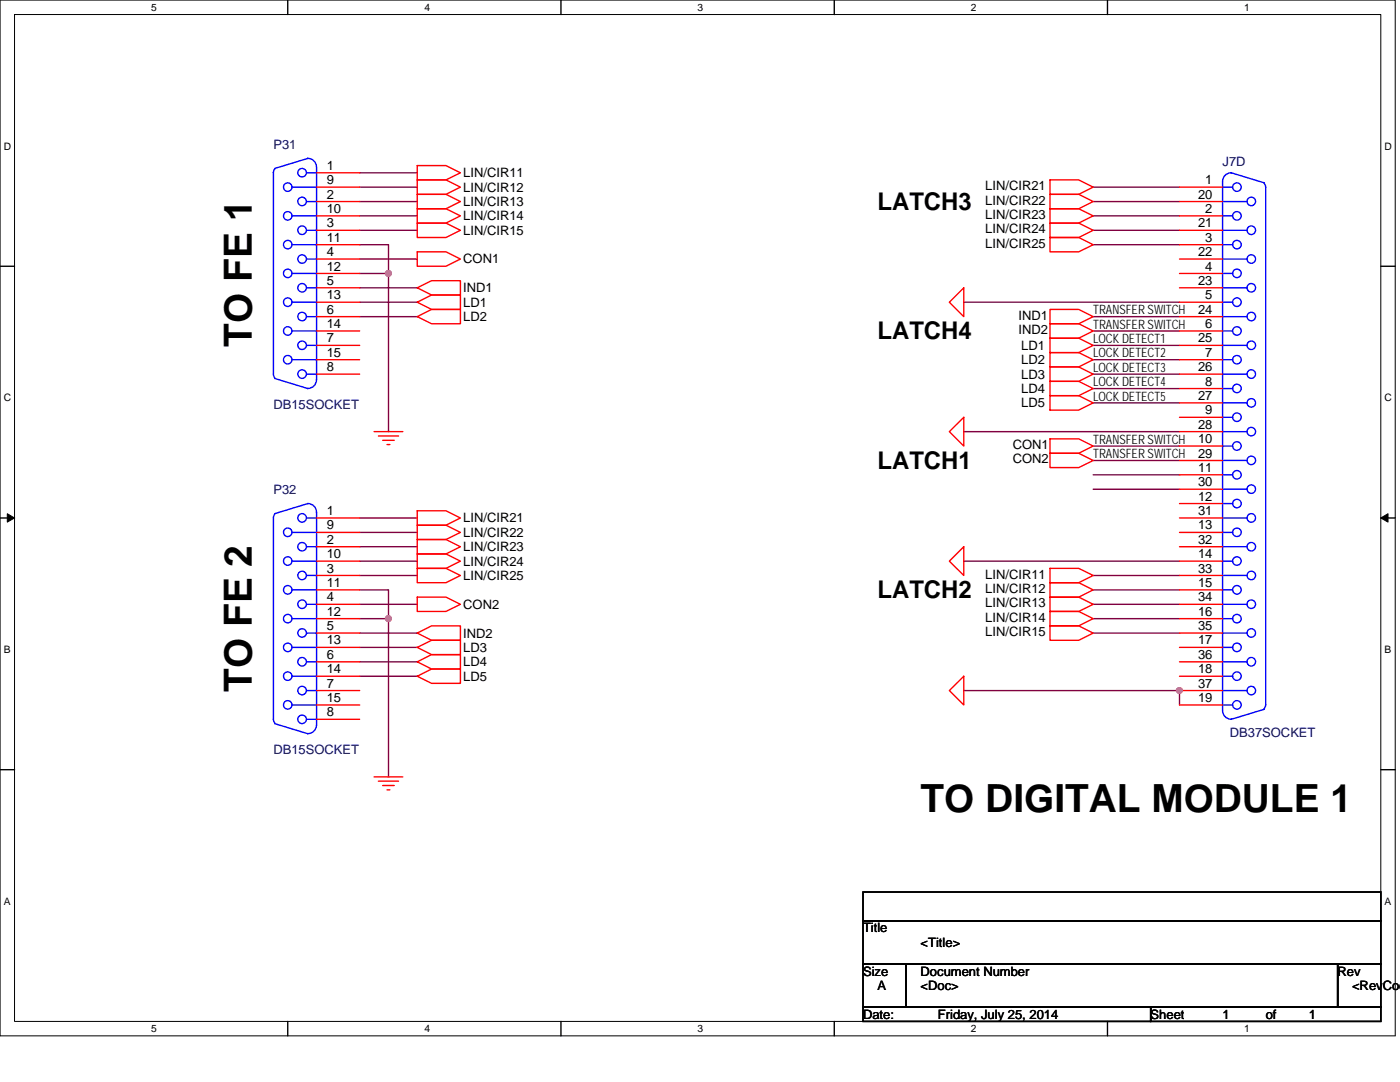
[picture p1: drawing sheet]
<svg xmlns="http://www.w3.org/2000/svg" width="279mm" height="216mm" viewBox="0 0 279 216" stroke-linecap="round" stroke-linejoin="round" font-family="sans-serif">
<path d="M0 0h278.4v206.7h-278.4zM2.9 2.9h272.7v200.9h-272.7z" fill="none" stroke="#000" stroke-width=".2"/>
<g fill="#fff">
<path d="M30.2 .3h1.1v2.3h-1.1z"/>
<path d="M30.2 204.1h1.1v2.3h-1.1z"/>
</g>
<path d="M57.4 0v2.9M57.4 203.8v2.9" fill="none" stroke="#000" stroke-width=".28"/>
<g fill="#fff">
<path d="M84.7 .3h1.1v2.3h-1.1z"/>
<path d="M84.7 204.1h1.1v2.3h-1.1z"/>
</g>
<path d="M112 0v2.9M112 203.8v2.9" fill="none" stroke="#000" stroke-width=".28"/>
<g fill="#fff">
<path d="M139.2 .3h1.2v2.3h-1.2z"/>
<path d="M139.2 204.1h1.2v2.3h-1.2z"/>
</g>
<path d="M166.5 0v2.9M166.5 203.8v2.9" fill="none" stroke="#000" stroke-width=".28"/>
<g fill="#fff">
<path d="M193.8 .3h1.1v2.3h-1.1z"/>
<path d="M193.8 204.1h1.1v2.3h-1.1z"/>
</g>
<path d="M221 0v2.9M221 203.8v2.9" fill="none" stroke="#000" stroke-width=".28"/>
<g fill="#fff">
<path d="M248.3 .3h1.1v2.3h-1.1z"/>
<path d="M248.3 204.1h1.1v2.3h-1.1z"/>
<path d="M.7 28h1.5v2.3h-1.5z"/>
<path d="M276.3 28h1.5v2.3h-1.5z"/>
<path d="M.7 78.2h1.5v2.3h-1.5z"/>
<path d="M276.3 78.2h1.5v2.3h-1.5z"/>
</g>
<path d="M0 53.1h2.9M275.6 53.1h2.8" fill="none" stroke="#000" stroke-width=".28"/>
<g fill="#fff">
<path d="M.7 128.5h1.4v2.2h-1.4z"/>
<path d="M276.3 128.5h1.4v2.2h-1.4z"/>
</g>
<path d="M0 103.4h2.9M275.6 103.4h2.8" fill="none" stroke="#000" stroke-width=".28"/>
<path d="M1.5 102.5l1.4 .9-1.4 .8zM275.6 103.4l1.4-.9v1.7z" fill="#000" stroke="#000" stroke-width=".2"/>
<g fill="#fff">
<path d="M.7 178.7h1.4v2.3h-1.4z"/>
<path d="M276.3 178.7h1.4v2.3h-1.4z"/>
</g>
<path d="M0 153.6h2.9M275.6 153.6h2.8M172.2 178h103.4v5.7h-103.4zM172.2 183.7h103.4v8.6h-103.4zM172.2 192.3h8.6v8.6h-8.6zM180.8 192.3h86.2v8.6h-86.2zM267 192.3h8.6v8.6h-8.6zM172.2 200.9h57.4v2.9h-57.4zM229.6 200.9h46v2.9h-46z" fill="none" stroke="#000" stroke-width=".28"/>
<g fill="none" stroke="#800040" stroke-width=".28">
<path d="M71.8 34.5h11.5M71.8 37.3h11.5M218.2 37.3h17.2M71.8 57.4h11.5M71.8 40.2h11.5M71.8 43.1h11.5M71.8 46h11.5M71.8 48.8h5.7v5.8M71.8 51.7h11.5M71.8 54.6h5.7M77.5 54.6v31.5M218.2 40.2h17.2"/>
<path d="M218.2 43.1h17.2M218.2 46h17.2M218.2 48.8h17.2M71.8 60.3h11.5M71.8 63.2h11.5M192.3 60.3h43.1M218.2 74.7h17.2M218.2 71.8h17.2M218.2 66h17.2M218.2 63.2h17.2M218.2 77.5h17.2M218.2 68.9h17.2"/>
<path d="M192.3 86.1h43.1M218.2 94.7h17.2M218.2 91.9h17.2M218.2 89h17.2M218.2 80.4h17.2M218.2 97.6h17.2M71.8 106.2h11.5M71.8 109.1h11.5M71.8 112h11.5M71.8 114.8h11.5M71.8 103.4h11.5M71.8 117.7h5.7v5.7"/>
<path d="M192.3 112h43.1M218.2 114.8h17.2M218.2 117.7h17.2M71.8 120.6h11.5M71.8 126.3h11.5M71.8 129.2h11.5M71.8 132.1h11.5M71.8 134.9h11.5M71.8 123.4h5.7M77.5 123.4v31.6M192.3 137.8h43.1v2.9M218.2 120.6h17.2"/>
<path d="M218.2 123.4h17.2M218.2 126.3h17.2"/>
</g>
<g fill="#f0f" stroke="#f0f" stroke-width=".28">
<circle cx="235.4" cy="137.8" r=".57"/>
<circle cx="77.5" cy="54.6" r=".57"/>
<circle cx="77.5" cy="123.4" r=".57"/>
</g>
<g fill="none" stroke="#f00" stroke-width=".28">
<path d="M63.2 37.3h8.6M63.2 34.5h8.6M83.3 33h5.7l2.9 1.5-2.9 1.4h-5.7zM83.3 35.9h5.7l2.9 1.4-2.9 1.5h-5.7zM83.3 38.8h5.7l2.9 1.4-2.9 1.5h-5.7zM209.5 35.9h5.8l2.9 1.4-2.9 1.5h-5.8zM209.5 38.8h5.8l2.9 1.4-2.9 1.5h-5.8zM235.4 37.3h8.6M63.2 57.4h8.6M63.2 54.6h8.6M63.2 51.7h8.6M63.2 48.8h8.6"/>
<path d="M63.2 46h8.6M63.2 43.1h8.6M63.2 40.2h8.6M83.3 41.7h5.7l2.9 1.4-2.9 1.4h-5.7zM83.3 44.5h5.7l2.9 1.5-2.9 1.4h-5.7zM83.3 50.2h5.7l2.9 1.5-2.9 1.4h-5.7zM83.3 57.4l2.8-1.4h5.8v2.9h-5.8zM192.3 57.4v5.8l-2.8-2.9zM209.5 41.7h5.8l2.9 1.4-2.9 1.4h-5.8zM209.5 44.5h5.8l2.9 1.5-2.9 1.4h-5.8zM209.5 47.4h5.8l2.9 1.4-2.9 1.4h-5.8zM235.4 57.4h8.6"/>
<path d="M235.4 54.6h8.6M235.4 51.7h8.6M235.4 48.8h8.6M235.4 46h8.6M235.4 43.1h8.6M235.4 40.2h8.6M63.2 74.7h8.6M63.2 71.8h8.6M63.2 68.9h8.6M63.2 66h8.6M63.2 63.2h8.6M63.2 60.3h8.6"/>
<path d="M83.3 60.3l2.8-1.4h5.8v2.8h-5.8zM83.3 63.2l2.8-1.5h5.8v2.9h-5.8zM209.5 76.1h5.8l2.9 1.4-2.9 1.5h-5.8zM209.5 79h5.8l2.9 1.4-2.9 1.4h-5.8zM209.5 70.4h5.8l2.9 1.4-2.9 1.4h-5.8zM209.5 61.7h5.8l2.9 1.5-2.9 1.4h-5.8zM209.5 67.5h5.8l2.9 1.4-2.9 1.5h-5.8zM209.5 73.2h5.8l2.9 1.5-2.9 1.4h-5.8zM209.5 64.6h5.8l2.9 1.4-2.9 1.5h-5.8zM235.4 77.5h8.6M235.4 74.7h8.6M235.4 71.8h8.6"/>
<path d="M235.4 68.9h8.6M235.4 66h8.6M235.4 63.2h8.6M235.4 60.3h8.6M74.7 86.1h5.7M75.5 87h4M76.4 87.9h2.3M77.2 88.7h.6M189.5 86.1l2.8-2.8v5.7zM209.5 87.6h5.8l2.9 1.4-2.9 1.4h-5.8zM209.5 90.4h5.8l2.9 1.5-2.9 1.4h-5.8zM235.4 97.6h8.6"/>
<path d="M235.4 94.7h8.6M235.4 91.9h8.6M235.4 89h8.6M235.4 86.1h8.6M235.4 83.3h8.6M235.4 80.4h8.6M63.2 117.7h8.6M63.2 114.8h8.6M63.2 112h8.6M63.2 109.1h8.6M63.2 106.2h8.6M63.2 103.4h8.6"/>
<path d="M83.3 101.9h5.7l2.9 1.5-2.9 1.4h-5.7zM83.3 104.8h5.7l2.9 1.4-2.9 1.5h-5.7zM83.3 107.7h5.7l2.9 1.4-2.9 1.4h-5.7zM83.3 110.5h5.7l2.9 1.5-2.9 1.4h-5.7zM83.3 113.4h5.7l2.9 1.4-2.9 1.5h-5.7zM83.3 119.1h5.7l2.9 1.5-2.9 1.4h-5.7zM192.3 109.1v5.7l-2.8-2.8zM209.5 113.4h5.8l2.9 1.4-2.9 1.5h-5.8zM209.5 116.3h5.8l2.9 1.4-2.9 1.4h-5.8zM209.5 119.1h5.8l2.9 1.5-2.9 1.4h-5.8zM235.4 117.7h8.6M235.4 114.8h8.6"/>
<path d="M235.4 112h8.6M235.4 109.1h8.6M235.4 106.2h8.6M235.4 103.4h8.6M235.4 100.5h8.6M63.2 137.8h8.6M63.2 134.9h8.6M63.2 132.1h8.6M63.2 129.2h8.6M63.2 126.3h8.6M63.2 123.4h8.6M63.2 120.6h8.6"/>
<path d="M83.3 126.3l2.8-1.4h5.8v2.9h-5.8zM83.3 129.2l2.8-1.4h5.8v2.8h-5.8zM83.3 132.1l2.8-1.5h5.8v2.9h-5.8zM83.3 134.9l2.8-1.4h5.8v2.9h-5.8zM189.5 137.8l2.8-2.9v5.8zM209.5 122h5.8l2.9 1.4-2.9 1.5h-5.8zM209.5 124.9h5.8l2.9 1.4-2.9 1.5h-5.8zM235.4 137.8h8.6M235.4 134.9h8.6M235.4 132.1h8.6M235.4 129.2h8.6M235.4 126.3h8.6"/>
<path d="M235.4 123.4h8.6M235.4 120.6h8.6M63.2 143.5h8.6M63.2 140.7h8.6M74.7 155h5.7M75.5 155.9h4M76.4 156.7h2.3M77.2 157.6h.6M235.4 140.7h8.6"/>
</g>
<g fill="none" stroke="#00f" stroke-width=".28">
<path d="M54.9 33.7l-.3 .8v40.2l.3 .7M58.3 37.3h4.9M61.2 34.5h2M61.4 31.6a1.72 1.72 0 0 1 1.8 1.7M61.4 31.6l-6.6 2M63.2 33.3v42.5a1.73 1.73 0 0 1-1.8 1.7M244 37.3h2M252.2 36.5l.4 .8M252.3 36.5l-6.6-2a1.7 1.7 0 0 0-1.7 1.7v105.6a1.72 1.72 0 0 0 1.7 1.7M252.6 37.3v103.4M58.3 54.6h4.9M58.3 48.8h4.9"/>
<path d="M58.3 43.1h4.9M61.2 57.4h2M61.2 51.7h2M61.2 46h2M61.2 40.2h2M244 57.4h4.9M244 51.7h4.9M244 46h4.9M244 40.2h4.9M244 54.6h2M244 48.8h2M244 43.1h2"/>
<path d="M54.8 75.5l6.6 2M58.3 71.8h4.9M58.3 66h4.9M58.3 60.3h4.9M61.2 74.7h2M61.2 68.9h2M61.2 63.2h2M244 74.7h4.9M244 68.9h4.9M244 63.2h4.9M244 77.5h2M244 71.8h2"/>
<path d="M244 66h2M244 60.3h2M244 97.6h4.9M244 91.9h4.9M244 86.1h4.9M244 80.4h4.9M244 94.7h2M244 89h2M244 83.3h2M54.6 103.4v40.1M54.9 102.5l-.3 .8M58.3 117.7h4.9"/>
<path d="M58.3 112h4.9M58.3 106.2h4.9M61.2 114.8h2M61.2 109.1h2M61.2 103.4h2M61.4 100.5a1.72 1.72 0 0 1 1.8 1.7M61.4 100.5l-6.6 2M63.2 102.2v42.5a1.77 1.77 0 0 1-1.8 1.7M244 114.8h4.9M244 109.1h4.9M244 103.4h4.9M244 117.7h2"/>
<path d="M244 112h2M244 106.2h2M244 100.5h2M58.3 134.9h4.9M58.3 129.2h4.9M58.3 123.4h4.9M61.2 137.8h2M61.2 132.1h2M61.2 126.3h2M61.2 120.6h2M244 137.8h4.9M244 132.1h4.9"/>
<path d="M244 126.3h4.9M244 120.6h4.9M244 134.9h2M244 129.2h2M244 123.4h2M54.6 143.5l.3 .8M54.8 144.4l6.6 2M58.3 140.7h4.9M61.2 143.5h2M244 140.7h2M252.3 141.5l-6.6 2M252.6 140.7l-.4 .7"/>
<circle cx="57.4" cy="37.3" r=".85"/>
<circle cx="60.3" cy="34.5" r=".85"/>
<circle cx="246.9" cy="37.3" r=".85"/>
<circle cx="57.4" cy="43.1" r=".85"/>
<circle cx="57.4" cy="48.8" r=".85"/>
<circle cx="57.4" cy="54.5" r=".85"/>
<circle cx="60.3" cy="45.9" r=".86"/>
<circle cx="60.3" cy="57.4" r=".85"/>
<circle cx="60.3" cy="40.2" r=".85"/>
<circle cx="60.3" cy="51.7" r=".85"/>
<circle cx="246.9" cy="48.8" r=".85"/>
<circle cx="246.9" cy="43.1" r=".85"/>
<circle cx="246.9" cy="54.5" r=".85"/>
<circle cx="249.7" cy="45.9" r=".85"/>
<circle cx="249.7" cy="57.4" r=".85"/>
<circle cx="249.7" cy="51.7" r=".85"/>
<circle cx="249.7" cy="40.2" r=".85"/>
<circle cx="57.4" cy="60.3" r=".85"/>
<circle cx="57.4" cy="71.8" r=".85"/>
<circle cx="57.4" cy="66" r=".85"/>
<circle cx="60.3" cy="74.6" r=".86"/>
<circle cx="60.3" cy="68.9" r=".85"/>
<circle cx="60.3" cy="63.2" r=".85"/>
<circle cx="246.9" cy="60.3" r=".86"/>
<circle cx="246.9" cy="66" r=".85"/>
<circle cx="246.9" cy="77.5" r=".85"/>
<circle cx="246.9" cy="71.8" r=".85"/>
<circle cx="249.7" cy="74.6" r=".85"/>
<circle cx="249.7" cy="68.9" r=".85"/>
<circle cx="249.7" cy="63.2" r=".85"/>
<circle cx="246.9" cy="89" r=".86"/>
<circle cx="246.9" cy="94.7" r=".85"/>
<circle cx="246.9" cy="83.2" r=".85"/>
<circle cx="249.7" cy="91.9" r=".85"/>
<circle cx="249.7" cy="86.1" r=".85"/>
<circle cx="249.7" cy="80.4" r=".85"/>
<circle cx="249.7" cy="97.6" r=".85"/>
<circle cx="57.4" cy="117.7" r=".85"/>
<circle cx="57.4" cy="106.2" r=".85"/>
<circle cx="57.4" cy="111.9" r=".85"/>
<circle cx="60.3" cy="103.3" r=".86"/>
<circle cx="60.3" cy="109.1" r=".85"/>
<circle cx="60.3" cy="114.8" r=".85"/>
<circle cx="246.9" cy="117.7" r=".86"/>
<circle cx="246.9" cy="100.5" r=".85"/>
<circle cx="246.9" cy="106.2" r=".85"/>
<circle cx="246.9" cy="112" r=".85"/>
<circle cx="249.7" cy="103.3" r=".85"/>
<circle cx="249.7" cy="114.8" r=".85"/>
<circle cx="249.7" cy="109.1" r=".85"/>
<circle cx="57.4" cy="129.2" r=".85"/>
<circle cx="57.4" cy="134.9" r=".85"/>
<circle cx="57.4" cy="123.4" r=".85"/>
<circle cx="60.3" cy="132" r=".86"/>
<circle cx="60.3" cy="137.8" r=".85"/>
<circle cx="60.3" cy="126.3" r=".85"/>
<circle cx="60.3" cy="120.6" r=".85"/>
<circle cx="246.9" cy="129.2" r=".85"/>
<circle cx="246.9" cy="134.9" r=".85"/>
<circle cx="246.9" cy="123.4" r=".85"/>
<circle cx="249.7" cy="132" r=".85"/>
<circle cx="249.7" cy="126.3" r=".85"/>
<circle cx="249.7" cy="120.6" r=".85"/>
<circle cx="249.7" cy="137.8" r=".85"/>
<circle cx="57.4" cy="140.7" r=".85"/>
<circle cx="60.3" cy="143.5" r=".85"/>
<circle cx="246.9" cy="140.7" r=".85"/>
</g>
<g font-size="7.7">
<text x="50.2" y="69.2" transform="rotate(-90 50.2 69.2)">TO FE 1</text>
<text x="50.2" y="138.1" transform="rotate(-90 50.2 138.1)">TO FE 2</text>
<text x="183.7" y="162">TO DIGITAL MODULE 1</text>
</g>
<g font-size="4.9">
<text x="175.1" y="41.9">LATCH3</text>
<text x="175.1" y="67.7">LATCH4</text>
<text x="175.1" y="93.5">LATCH1</text>
<text x="175.1" y="119.4">LATCH2</text>
</g>
<g font-size="2.6" fill="#000080">
<text x="54.6" y="29.6">P31</text>
<text x="244" y="33.1">J7D</text>
<text x="54.6" y="81.6">DB15SOCKET</text>
<text x="54.6" y="98.5">P32</text>
<text x="245.4" y="147">DB37SOCKET</text>
<text x="54.6" y="150.5">DB15SOCKET</text>
</g>
<g font-size="2.6">
<text x="65.2" y="33.9">1</text>
<text x="92.5" y="35.4">LIN/CIR11</text>
<text x="65.2" y="39.6">2</text>
<text x="65.2" y="36.7">9</text>
<text x="92.5" y="38.2">LIN/CIR12</text>
<text x="92.5" y="41.1">LIN/CIR13</text>
<text x="196.6" y="38">LIN/CIR21</text>
<text x="196.6" y="40.8">LIN/CIR22</text>
<text x="239.1" y="39.6">20</text>
<text x="240.5" y="36.7">1</text>
<text x="65.2" y="45.4">3</text>
<text x="65.2" y="42.5">10</text>
<text x="92.5" y="44">LIN/CIR14</text>
<text x="92.5" y="46.8">LIN/CIR15</text>
<text x="196.6" y="43.7">LIN/CIR23</text>
<text x="196.6" y="46.6">LIN/CIR24</text>
<text x="239.1" y="45.4">21</text>
<text x="240.5" y="42.5">2</text>
<text x="65.2" y="54">12</text>
<text x="65.2" y="51.1">4</text>
<text x="65.2" y="48.2">11</text>
<text x="92.5" y="52.6">CON1</text>
<text x="196.6" y="49.4">LIN/CIR25</text>
<text x="239.1" y="51.1">22</text>
<text x="240.5" y="54">4</text>
<text x="240.5" y="48.2">3</text>
<text x="65.2" y="59.7">13</text>
<text x="65.2" y="56.8">5</text>
<text x="92.5" y="58.3">IND1</text>
<text x="239.1" y="56.8">23</text>
<text x="240.5" y="59.7">5</text>
<text x="65.2" y="65.4">14</text>
<text x="65.2" y="62.6">6</text>
<text x="92.5" y="61.2">LD1</text>
<text x="92.5" y="64.1">LD2</text>
<text x="203.2" y="63.8">IND1</text>
<text x="218.2" y="62.7">TRANSFER SWITCH</text>
<text x="218.2" y="65.6">TRANSFER SWITCH</text>
<text x="239.1" y="62.6">24</text>
<text x="240.5" y="65.4">6</text>
<text x="65.2" y="71.2">15</text>
<text x="65.2" y="68.3">7</text>
<text x="203.2" y="66.7">IND2</text>
<text x="203.8" y="69.8">LD1</text>
<text x="218.2" y="68.5">LOCK DETECT1</text>
<text x="218.2" y="71.3">LOCK DETECT2</text>
<text x="239.1" y="68.3">25</text>
<text x="240.5" y="71.2">7</text>
<text x="65.2" y="74.1">8</text>
<text x="203.8" y="72.7">LD2</text>
<text x="203.8" y="75.5">LD3</text>
<text x="218.2" y="74.2">LOCK DETECT3</text>
<text x="218.2" y="77.1">LOCK DETECT4</text>
<text x="239.1" y="74.1">26</text>
<text x="240.5" y="76.9">8</text>
<text x="203.8" y="78.4">LD4</text>
<text x="203.8" y="81.3">LD5</text>
<text x="218.2" y="79.9">LOCK DETECT5</text>
<text x="239.1" y="79.8">27</text>
<text x="240.5" y="82.7">9</text>
<text x="202.1" y="89.6">CON1</text>
<text x="218.2" y="88.5">TRANSFER SWITCH</text>
<text x="239.1" y="88.4">10</text>
<text x="239.1" y="85.5">28</text>
<text x="202.1" y="92.5">CON2</text>
<text x="218.2" y="91.4">TRANSFER SWITCH</text>
<text x="239.1" y="94.1">11</text>
<text x="239.1" y="91.3">29</text>
<text x="239.1" y="99.9">12</text>
<text x="239.1" y="97">30</text>
<text x="65.2" y="105.6">9</text>
<text x="65.2" y="102.8">1</text>
<text x="92.5" y="104.2">LIN/CIR21</text>
<text x="92.5" y="107.1">LIN/CIR22</text>
<text x="239.1" y="105.6">13</text>
<text x="239.1" y="102.8">31</text>
<text x="65.2" y="111.4">10</text>
<text x="65.2" y="108.5">2</text>
<text x="92.5" y="110">LIN/CIR23</text>
<text x="92.5" y="112.9">LIN/CIR24</text>
<text x="239.1" y="111.4">14</text>
<text x="239.1" y="108.5">32</text>
<text x="65.2" y="120">4</text>
<text x="65.2" y="117.1">11</text>
<text x="65.2" y="114.2">3</text>
<text x="92.5" y="115.7">LIN/CIR25</text>
<text x="196.6" y="115.4">LIN/CIR11</text>
<text x="196.6" y="118.3">LIN/CIR12</text>
<text x="239.1" y="120">34</text>
<text x="239.1" y="117.1">15</text>
<text x="239.1" y="114.2">33</text>
<text x="65.2" y="125.7">5</text>
<text x="65.2" y="122.9">12</text>
<text x="92.5" y="121.5">CON2</text>
<text x="196.6" y="121.2">LIN/CIR13</text>
<text x="196.6" y="124.1">LIN/CIR14</text>
<text x="239.1" y="125.7">35</text>
<text x="239.1" y="122.9">16</text>
<text x="65.2" y="131.5">6</text>
<text x="65.2" y="128.6">13</text>
<text x="92.5" y="127.2">IND2</text>
<text x="92.5" y="130.1">LD3</text>
<text x="196.6" y="126.9">LIN/CIR15</text>
<text x="239.1" y="131.5">36</text>
<text x="239.1" y="128.6">17</text>
<text x="65.2" y="137.2">7</text>
<text x="65.2" y="134.3">14</text>
<text x="92.5" y="132.9">LD4</text>
<text x="92.5" y="135.8">LD5</text>
<text x="239.1" y="137.2">37</text>
<text x="239.1" y="134.3">18</text>
<text x="65.2" y="142.9">8</text>
<text x="65.2" y="140.1">15</text>
<text x="239.1" y="140.1">19</text>
<text x="172.2" y="186.1">Title</text>
<text x="183.7" y="188.9">&lt;Title&gt;</text>
<text x="172.2" y="194.7">Size</text>
<text x="175.1" y="197.5">A</text>
<text x="183.7" y="194.7">Document Number</text>
<text x="183.7" y="197.5">&lt;Doc&gt;</text>
<text x="267" y="194.7">Rev</text>
<text x="269.8" y="197.5">&lt;RevCod</text>
<text x="172.2" y="203.3">Date:</text>
<text x="187.2" y="203.3">Friday, July 25, 2014</text>
<text x="229.6" y="203.3">Sheet</text>
<text x="244" y="203.3">1</text>
<text x="252.6" y="203.3">of</text>
<text x="261.2" y="203.3">1</text>
</g>
<g font-size="2">
<text x="30.2" y="2.2">5</text>
<text x="84.7" y="2.2">4</text>
<text x="139.2" y="2.2">3</text>
<text x="193.8" y="2.2">2</text>
<text x="248.3" y="2.2">1</text>
<text x=".7" y="29.8">D</text>
<text x="276.3" y="29.8">D</text>
<text x=".7" y="80.1">C</text>
<text x="276.3" y="80.1">C</text>
<text x=".7" y="130.3">B</text>
<text x="276.3" y="130.3">B</text>
<text x=".7" y="180.5">A</text>
<text x="276.3" y="180.5">A</text>
<text x="30.2" y="206">5</text>
<text x="84.7" y="206">4</text>
<text x="139.2" y="206">3</text>
<text x="193.8" y="206">2</text>
<text x="248.3" y="206">1</text>
</g>
</svg>
